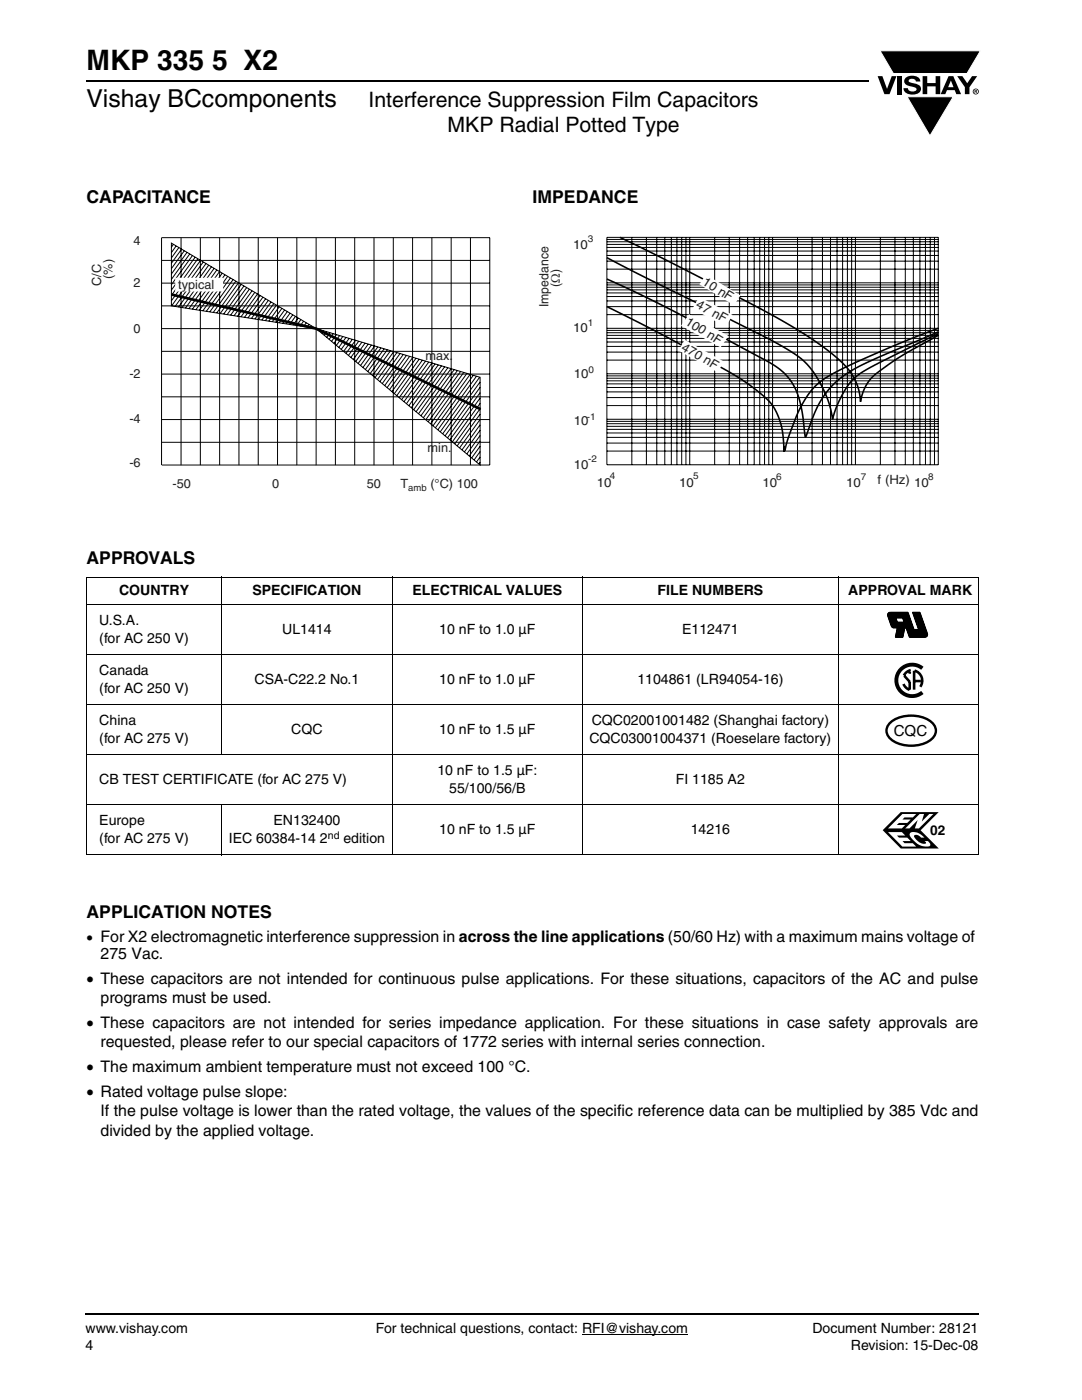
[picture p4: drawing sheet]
<svg xmlns="http://www.w3.org/2000/svg" width="216mm" height="279mm" viewBox="0 0 216 279" stroke-linecap="round" stroke-linejoin="round" font-family="sans-serif">
<g fill="#000">
<path d="M175.1 15.2h1l.9 2.5 .9-2.5h1l-1.4 3.6h-1zM175.6 10.1h20l-2.7 4.6h-14.6zM179 15.2h.9v3.6h-.9zM180.8 15.5a2.1 2.1 0 0 1 2.7 .3l.1 .5h-.8a.79 .79 0 0 0-.7-.6 .79 .79 0 0 0-.8 .4l.2 .3 1 .3a1.08 1.08 0 0 1 1.3 1 1.08 1.08 0 0 1-1.1 1.1 1.73 1.73 0 0 1-2.4-1.2h.9a.96 .96 0 0 0 .8 .7 .96 .96 0 0 0 .9-.5 1.31 1.31 0 0 0-1.2-.6 1.03 1.03 0 0 1-1.1-.5 1.03 1.03 0 0 1 .2-1.2zM184.1 15.2h.9v1.4h1.7v-1.4h.9v3.6h-.9v-1.6h-1.7v1.6h-.9zM181 19.3h9.2l-4.6 7.8zM191 15.2h1l1 1.4 1-1.4h1l-1.6 2.2v1.4h-.9v-1.4z"/>
<path d="M189.7 16.1l-.5 1.3h1.1zM189.3 15.2h.9l1.6 3.6h-1l-.3-.8h-1.5l-.4 .8h-.9z"/>
<path d="M194.6 18v.2h.2v-.1zM194.5 17.9l.4 .1 .1 .1-.2 .2 .2 .3-.3-.3-.1 .3h-.1zM194.2 18.3a.5 .5 0 0 0 1 0 .5 .5 0 0 0-1 0zM194.1 18.3a.6 .6 0 0 1 1.2 0 .6 .6 0 0 1-1.2 0z"/>
</g>
<path d="M175.6 10.1h20l-2.7 4.6h-14.6zM181 19.3h9.2l-4.6 7.8z" fill="none" stroke="#fff" stroke-width=".2"/>
<path d="M116.1 266.4h21.2" fill="none" stroke="#000" stroke-width=".2"/>
<path d="M17.3 16.2h156.1M17.1 262.2h178.2" fill="none" stroke="#000" stroke-width=".36"/>
<path d="M18 46.7h79.8v51.8h-79.8z" fill="#fff"/>
<g fill="none" stroke="#000" stroke-width=".2">
<path d="M32.2 47.4v45.4M32.3 47.4h65.4v45.4h-65.4M32.3 52h65.4M32.3 56.5h65.4M34.2 48.5v12.5l28.9 4.6 32.7 9.7v17.5l-32.7-27.2zM34.6 48.8l-.4 .5M35.2 49.1l-1 1.3M35.7 49.4l-1.5 2.1M36.1 47.4v45.4M36.2 49.7l-2 2.8M36.8 50l-2.6 3.6M37.3 50.4l-3.1 4.3"/>
<path d="M37.9 50.7l-3.7 5.1M38.4 51l-4.2 5.8M38.9 51.3l-4.7 6.6M39.5 51.6l-5.3 7.4M40 47.4v45.4M40 52l-5.8 8M40.6 52.3l-6.4 8.7M41.1 52.6l-6.2 8.6M41.6 52.9l-6 8.4M42.2 53.2l-5.9 8.2M42.7 53.6l-5.7 7.9M43.3 53.9l-5.6 7.7"/>
<path d="M43.8 54.2l-5.4 7.5M43.8 47.4v45.4M44.4 54.5l-5.3 7.3M44.9 54.8l-5.1 7.1M45.4 55.2l-4.9 6.8M46 55.5l-4.8 6.6M46.5 55.8l-4.6 6.4M47.1 56.1l-4.5 6.3M47.6 56.4l-4.4 6.1M47.7 47.4v45.4M48.1 56.7l-4.2 5.9M48.7 57.1l-4.1 5.6"/>
<path d="M49.2 57.4l-3.9 5.4M49.8 57.7l-3.8 5.2M50.3 58l-3.6 5M50.8 58.3l-3.4 4.8M51.4 58.7l-3.3 4.5M51.5 47.4v45.4M51.9 59l-3.1 4.3M52.5 59.3l-3 4.1M53 59.6l-2.8 4M53.5 59.9l-2.6 3.8M55.4 47.4v45.4M59.2 47.4v45.4"/>
<path d="M63.1 47.4v45.4M66.9 47.4v45.4M70.8 47.4v45.4M74.6 47.4v45.4M78.5 47.4v45.4M82.3 47.4v45.4M86.2 47.4v45.4M90 47.4v45.4M93.9 47.4v45.4M32.3 79.2h65.4M32.3 70.1h65.4M32.3 74.7h65.4"/>
<path d="M32.3 61h65.4M32.3 65.6h65.4M54.1 60.3l-2.5 3.5M54.6 60.6l-2.3 3.3M55.2 60.9l-2.3 3.1M55.7 61.2l-2.1 2.9M56.3 61.5l-2 2.7M56.8 61.9l-1.8 2.4M57.3 62.2l-1.6 2.2M57.9 62.5l-1.5 2M58.4 62.8l-1.3 1.8M59 63.1l-1.2 1.6"/>
<path d="M59.5 63.5l-1 1.4M60 63.8l-.8 1.2M60.6 64.1l-.7 1M61.1 64.4l-.5 .8M61.7 64.7l-.4 .6M62.2 65.1l-.2 .3M62.7 65.4l-.1 .1M63.3 65.6v.1M64 65.8l-.3 .3M64.6 66l-.4 .5M65.2 66.2l-.5 .7M65.9 66.4l-.7 .9"/>
<path d="M66.5 66.6l-.8 1.1M67.1 66.8l-.9 1.3M67.8 67l-1.2 1.5M68.4 67.2l-1.3 1.7M69 67.3l-1.4 2M69.7 67.5l-1.6 2.2M70.3 67.7l-1.7 2.4M70.9 67.9l-1.9 2.6M71.6 68.1l-2.1 2.8M72.2 68.3l-2.2 3M72.8 68.5l-2.3 3.2M73.5 68.7l-2.5 3.4"/>
<path d="M74.1 68.9l-2.6 3.6M74.8 69l-2.9 3.9M75.4 69.2l-3 4.1M76 69.4l-3.1 4.3M76.7 69.6l-3.3 4.5M77.3 69.8l-3.4 4.7M77.9 70l-3.6 5M78.6 70.2l-3.8 5.2M79.2 70.4l-3.9 5.4M79.8 70.6l-4 5.6M80.5 70.7l-4.2 5.9M81.1 70.9l-4.3 6.1"/>
<path d="M81.7 71.1l-4.5 6.3M82.4 71.3l-4.7 6.5M83 71.5l-4.8 6.7M83.6 71.7l-4.9 6.9M84.3 71.9l-5.1 7.1M84.9 72.1l-5.2 7.3M85.6 72.3l-5.5 7.5M86.2 72.4l-5.6 7.8M86.8 72.6l-5.7 8M87.5 72.8l-5.9 8.2M88.1 73l-6 8.4M88.7 73.2l-6.2 8.6"/>
<path d="M89.4 73.4l-6.4 8.8M90 73.6l-6.5 9M90.6 73.8l-6.6 9.2M91.3 73.9l-6.8 9.5M91.9 74.1l-6.9 9.7M92.5 74.3l-7.1 9.9M93.2 74.5l-7.3 10.1M93.8 74.7l-7.4 10.3M94.4 74.9l-7.5 10.5M95.1 75.1l-7.7 10.7M95.7 75.3l-7.9 10.9M95.8 79.4l-6 8.4"/>
<path d="M95.8 78.4l-6.5 9M95.8 77.3l-7 9.7M95.8 76.2l-7.5 10.4M32.3 88.3h65.4M32.3 83.7h65.4M95.8 92.3l-.2 .3M95.8 91.2l-.7 1M95.8 90.1l-1.2 1.7M95.8 89.1l-1.7 2.3M95.8 88l-2.2 3M95.8 86.9l-2.7 3.7M95.8 85.8l-3.1 4.4"/>
<path d="M95.8 84.8l-3.6 5M95.8 83.7l-4.1 5.7M95.8 82.6l-4.6 6.4M95.8 81.6l-5.1 7M95.8 80.5l-5.5 7.7"/>
</g>
<path d="M34.2 58.8l28.9 6.8 32.8 16.1" fill="none" stroke="#000" stroke-width=".54"/>
<path d="M35.1 55.5h9.3v2.6h-9.3z" fill="#fff"/>
<path d="M35.1 55.5h9.3v2.6h-9.3z" fill="none" stroke="#fff" stroke-width=".2"/>
<path d="M107.2 46.7h80.1v51.2h-80.1z" fill="#fff"/>
<g fill="none" stroke="#000" stroke-width=".2">
<path d="M121.1 56.4h66.1M121.1 53.7h66.1M121.1 52.1h66.1M121.1 51h66.1M121.1 50.1h66.1M121.1 49.4h66.1M121.1 48.8h66.1M121.1 48.3h66.1M121.1 47.8h66.1M121.1 59.2h66.1M121.1 58.5h66.1M121.1 57.9h66.1"/>
<path d="M121.1 57.3h66.1M121.1 56.9h66.1M121.1 47.4h66.1v45.4h-66.1zM126.1 47.4v45.4M129 47.4v45.4M131 47.4v45.4M132.7 47.4v45.4M134 47.4v45.4M135.1 47.4v45.4M136 47.4v45.4M136.9 47.4v45.4M137.6 47.4v45.4"/>
<path d="M142.6 47.4v45.4M145.5 47.4v45.4M147.6 47.4v45.4M149.2 47.4v45.4M150.5 47.4v45.4M151.6 47.4v45.4M152.6 47.4v45.4M153.4 47.4v45.4M154.2 47.4v45.4M159.1 47.4v45.4M162 47.4v45.4M164.1 47.4v45.4"/>
<path d="M165.7 47.4v45.4M167 47.4v45.4M168.1 47.4v45.4M169.1 47.4v45.4M169.9 47.4v45.4M170.7 47.4v45.4M175.7 47.4v45.4M178.6 47.4v45.4M180.6 47.4v45.4M182.2 47.4v45.4M183.6 47.4v45.4M184.7 47.4v45.4"/>
<path d="M185.6 47.4v45.4M186.5 47.4v45.4M121.1 65.5h66.1M121.1 62.8h66.1M121.1 61.2h66.1M121.1 60.1h66.1M121.1 74.6h66.1M121.1 71.9h66.1M121.1 70.3h66.1M121.1 69.1h66.1M121.1 68.3h66.1M121.1 67.5h66.1"/>
<path d="M121.1 66.9h66.1M121.1 66.4h66.1M121.1 65.9h66.1M121.1 79.3h66.1M121.1 78.2h66.1M121.1 77.3h66.1M121.1 76.6h66.1M121.1 76h66.1M121.1 75.5h66.1M121.1 75h66.1M121.1 83.7h66.1M121.1 80.9h66.1"/>
<path d="M121.1 90h66.1M121.1 88.4h66.1M121.1 87.3h66.1M121.1 86.4h66.1M121.1 85.7h66.1M121.1 85.1h66.1M121.1 84.6h66.1M121.1 84.1h66.1"/>
</g>
<path d="M121.1 55.7l6.2 2.8 6.8 3.4 19.8 10.6a12 12 0 0 1 6.1 9.4l.7 5.4M121.1 51.4l7.3 3.8 24.1 12 5.3 2.9a17 17 0 0 1 7.1 9l.7 2.1 .5 2.5 .8-2.5 1.3-2.6 1.3-2.1 1.4-1.4 1.5-1.1 2.5-1.3 12.3-6.1M123.7 47.4l11.3 5.6 19.1 9.9 7.1 4.2 5.2 3.8a12.1 12.1 0 0 1 5.3 9.3l.6-2.2a10.1 10.1 0 0 1 4.5-4.9l3.7-2.5 6.7-3.7M121.1 61.2l9.3 4.7 7.2 3.8 9.6 5.5 4.4 3.2a12.1 12.1 0 0 1 4.8 10l.1 1.8-.1-1.1M187.2 66.2l-14.4 6.3-2.9 1.5-2.2 1.5-2.2 2.1-1.8 2.5-1.3 2.6-1.6 4.6M187.2 65.5l-7.3 2.9-9.1 3.9-4.7 2.3-2.6 1.7-2 2.1-2 3.4-2.1 5.3-.8 2.9" fill="none" stroke="#000" stroke-width=".32"/>
<path d="M140.9 55l6.6 4-1.1 1.7-6.6-4z" fill="#fff"/>
<path d="M140.9 55l6.6 4-1.1 1.7-6.6-4z" fill="none" stroke="#fff" stroke-width=".36"/>
<path d="M139.6 59.5l6.3 3.4-1.2 2.1-6.3-3.5z" fill="#fff"/>
<path d="M139.6 59.5l6.3 3.4-1.2 2.1-6.3-3.5z" fill="none" stroke="#fff" stroke-width=".36"/>
<path d="M137.5 63l7.6 4.1-1.4 2-7.5-4.2z" fill="#fff"/>
<path d="M137.5 63l7.6 4.1-1.4 2-7.5-4.2z" fill="none" stroke="#fff" stroke-width=".36"/>
<path d="M136.7 68.1l7.5 4.1-1.1 1.8-7.5-4.1z" fill="#fff"/>
<path d="M136.7 68.1l7.5 4.1-1.1 1.8-7.5-4.1z" fill="none" stroke="#fff" stroke-width=".36"/>
<g fill="none" stroke="#000" stroke-width=".2">
<path d="M17.2 115.2h178.1M17.3 115.3v55.2M44.2 115.1v35.5M78.3 115.1v55.5M116.2 115.1v55.5M167.3 115.1v55.5M195.3 115.3v55.2M17.2 120.5h178.1M17.2 130.6h178.1M17.2 140.5h178.1M17.2 150.5h178.1M17.2 160.5h178.1"/>
<path d="M17.2 170.5h178.1M44.2 160.5v10.1"/>
</g>
<path d="M177 122.1h8.1v5.2h-8.1z" fill="#fff"/>
<g fill="none" stroke="#000" stroke-width=".2">
<path d="M177.4 122.2l-.3 .3M177.5 122.2l-.4 .5M177.6 122.2l-.3 .1-.2 .5 .7 2.2M177.6 122.2l-.5 .6M177.6 122.2h3.6l1.2 3.4M177.7 122.2l-.6 .6M177.8 122.2l-.7 .7M177.8 125l.5 .3M177.9 122.2l-.8 .8M178 122.2l-.8 .9M178.1 122.2l-.9 .9M178.2 122.2l-1 1"/>
<path d="M178.3 122.2l-1.1 1.1M178.4 122.2l-1.1 1.1M178.4 122.2l-1.1 1.2M178.5 122.2l-1.2 1.3M178.6 122.2l-1.3 1.3M178.7 122.2l-1.3 1.4M178.8 123.3h1.3l.3 .9h-1.3zM178.8 123.4l-1.1 1.1M178.8 122.2l-1.4 1.5M178.8 123.5l-1.1 1.1M178.8 123.5l-1.1 1.2M178.9 123.6l-1.1 1.1"/>
<path d="M178.9 122.2l-1.5 1.5M178.9 123.7l-1.1 1.1M178.9 123.7l-1.1 1.2M178.9 123.8l-1.1 1.1M179 123.9l-1.1 1.1M179 122.2l-1.6 1.6M179 123.9l-1.1 1.2M179 124l-1.1 1.1M179 124.1l-1 1.1M179.1 124.1l-1.1 1.1M179.1 122.2l-1.7 1.7M179.1 124.2l-1 1"/>
<path d="M179.2 122.2l-1.7 1.7M179.2 124.2l-1.1 1.1M179.3 122.2l-1.8 1.8M179.3 124.2l-1.1 1.1M179.3 122.2l-1.8 1.9M179.4 124.2l-1.1 1.1h.7l-.4 1.9 1.6-.1M179.4 122.2l-1.9 1.9M179.5 124.2l-1.1 1.1M179.5 122.2l-1.9 2M179.6 124.2l-1.1 1.1M179.6 122.2l-2 2.1M179.7 124.2l-1.2 1.1"/>
<path d="M179.7 122.2l-2.1 2.1M179.7 124.2l-1.1 1.1M179.8 122.2l-2.2 2.2M179.8 124.2l-1.1 1.1M179.9 122.2l-2.2 2.3M179.9 124.2l-1.1 1.1M180 122.2l-1.1 1.1M180 124.2l-1.1 1.1M180.1 122.2l-1.2 1.1M180.1 124.2l-1.1 1.1M180.1 122.2l-1.1 1.1M180.2 124.2l-1.2 1.2"/>
<path d="M180.2 127l-.2 .2M180.2 126.9l-.3 .3M180.2 122.2l-1.1 1.1M180.2 126.8l-.4 .4M180.3 126.7l-.5 .5M180.3 124.2l-1.3 1.3M180.3 126.5l-.6 .7M180.3 126.4l-.7 .8M180.3 122.2l-1.1 1.1M180.3 126.3l-.8 .9M180.4 126.2l-1 1M180.4 126.1l-1.1 1.1"/>
<path d="M180.4 122.2l-1.1 1.1M180.4 126l-1.2 1.2M180.4 125.8l-1.3 1.4M180.5 125.7l-1.5 1.5M180.5 125.6l-1.5 1.6M180.5 122.2l-1.1 1.1M180.5 125.5l-1.6 1.7M180.5 125.4l-1.7 1.8M180.6 122.2l-1.1 1.1M180.7 122.2l-1.1 1.1M180.8 122.2l-1.1 1.1M180.8 125.3h-.3l-.3 1.9"/>
<path d="M180.8 125.3l.7 1.9h3.1M180.9 122.2l-1.2 1.1M180.9 122.2l-1.1 1.1M181 122.2l-1.1 1.1M181.1 122.2l-1.1 1.1M181.2 122.2l-1.1 1.1M181.2 122.3l-1.1 1.1M181.2 122.3l-1.1 1.2M181.3 122.4l-1.1 1.1M181.3 122.5l-1.1 1.1M181.3 122.5l-1.1 1.2M181.3 122.6l-1.1 1.1"/>
<path d="M181.4 122.7l-1.1 1.1M181.4 122.7l-1.1 1.2M181.4 122.8l-1.1 1.1M181.4 122.9l-1.1 1.1M181.5 123l-1.1 1.1M181.5 123l-2.5 2.6M181.5 123.1l-2.6 2.6M181.5 123.2l-2.6 2.6M181.5 123.2l-2.6 2.8M181.6 123.3l-2.7 2.8M181.6 123.4l-2.7 2.8M181.6 123.4l-2.8 2.9"/>
<path d="M181.6 123.5l-2.8 2.9M181.7 123.6l-2.9 2.9M181.7 123.6l-2.9 3.1M181.7 123.7l-3 3.1M181.7 123.8l-3 3.1M181.8 123.8l-3.1 3.2M181.8 123.9l-3.1 3.2M181.8 124l-3.1 3.2M181.8 124l-1.2 1.3M181.9 124.1l-1.2 1.2M181.9 124.2l-1.1 1.1M181.9 124.2l-1.1 1.2"/>
<path d="M181.9 124.3l-1.1 1.1M182 124.4l-1.1 1.1M182 124.4l-1.1 1.2M182 124.5l-1.1 1.1M182 124.6l-1.1 1.1M182 124.6l-1 1.2M182.1 124.7l-1.1 1.1M182.1 124.8l-1.1 1.1M182.1 122.2h.1M182.1 124.8l-1.1 1.2M182.1 124.9l-1.1 1.1M182.2 125l-1.1 1.1"/>
<path d="M182.2 125l-1.1 1.2M182.2 122.2l-.1 .1M182.2 125.1l-1.1 1.1M182.2 125.2l-1.1 1.1M182.3 125.3l-1.1 1.1M182.3 122.2l-.2 .2M182.3 125.4l-1.1 1.1M182.3 125.5l-1.1 1.1M182.4 125.5l-1.1 1.1M182.4 122.2l-.2 .2M182.4 125.6l-1.1 1.1M182.4 125.6h.9l-1.2-3.4h1.5l1.5 4.2-.1 .5-.4 .3"/>
<path d="M182.4 125.6l-1.1 1.2M182.5 122.2l-.3 .3M182.5 125.6l-1.2 1.3M182.6 122.2l-.4 .4M182.6 125.6l-1.2 1.3M182.7 125.6l-1.3 1.4M182.7 122.2l-.5 .5M182.8 125.6l-1.4 1.5M182.8 122.2l-.5 .6M182.9 125.6l-1.5 1.5M182.9 122.2l-.6 .6M183 125.6l-1.5 1.6"/>
<path d="M183 122.2l-.7 .7M183.1 125.6l-1.6 1.6M183.1 122.2l-.8 .8M183.1 125.6l-1.5 1.6M183.2 122.2l-.8 .8M183.3 122.2l-.9 .9M183.4 122.2l-1 1M183.5 122.2l-1 1.1M183.6 122.2l-1.1 1.2M183.6 122.3l-1.1 1.1M183.6 122.4l-1.1 1.1M183.7 122.4l-1.1 1.2"/>
<path d="M183.7 122.5l-1.1 1.1M183.7 122.6l-1.1 1.1M183.7 122.6l-1.1 1.2M183.8 122.7l-1.2 1.1M183.8 122.8l-1.1 1.1M183.8 122.8l-1.1 1.2M183.8 122.9l-1.1 1.1M183.8 123l-1.1 1.1M183.9 123l-1.1 1.2M183.9 123.1l-1.1 1.1M183.9 123.2l-1.1 1.1M183.9 123.2l-1.1 1.2"/>
<path d="M184 123.3l-1.1 1.1M184 123.4l-1.1 1.1M184 123.4l-1.1 1.2M184 123.5l-1.1 1.2M184.1 123.6l-1.1 1.1M184.1 123.6l-1.1 1.2M184.1 123.7l-1.1 1.2M184.1 123.8l-1.1 1.1M184.2 123.8l-1.1 1.2M184.2 123.9l-1.1 1.2M184.2 124l-1.1 1.1M184.2 124.1l-1.1 1.1"/>
<path d="M184.3 124.1l-1.2 1.2M184.3 124.2l-1.1 1.1M184.3 124.3l-1.1 1.1M184.3 124.3l-1.1 1.2M184.3 124.4l-1.1 1.1M184.4 124.5l-2.7 2.7M184.4 124.5l-2.6 2.7M184.4 124.6l-2.5 2.6M184.4 124.7l-2.4 2.5M184.5 124.7l-2.4 2.5M184.5 124.8l-2.3 2.4M184.5 124.9l-2.2 2.3"/>
<path d="M184.6 125l-2.2 2.2M184.6 125.1l-2.1 2.1M184.6 125.1l-2 2.1M184.6 125.2l-1.9 2M184.7 125.3l-1.9 1.9M184.7 125.3l-1.8 1.9M184.7 125.4l-1.7 1.8M184.7 125.5l-1.6 1.7M184.8 125.5l-1.6 1.7M184.8 125.6l-1.6 1.6M184.8 125.7l-1.5 1.5M184.8 125.7l-1.4 1.5"/>
<path d="M184.8 125.8l-1.3 1.4M184.9 125.9l-1.3 1.3M184.9 125.9l-1.2 1.3M184.9 126l-1.1 1.2M184.9 126.1l-1 1.1M185 126.1l-1 1.1M185 126.2l-1 1M185 126.9l-.1 .2M185 126.3l-.9 .9M185 126.3l-.8 .9M185.1 126.4l-.8 .8M185.1 126.8l-.4 .4"/>
<path d="M185.1 126.5l-.7 .7M185.1 126.6l-.6 .6M185.1 126.7l-.5 .5"/>
</g>
<path d="M178.5 132.2h5.8v7.1h-5.8z" fill="#fff"/>
<path d="M184 133.4a3.2 3.2 0 0 0-4.3 .2 3.2 3.2 0 0 0 0 4.4 3.2 3.2 0 0 0 4.3 .2" fill="none" stroke="#000" stroke-width=".77" stroke-linecap="butt"/>
<path d="M180.3 136.5a2.05 2.05 0 0 0 1.2 1.2M180.4 134.9l1.1 1.2M181.5 136v1.6M181.5 134.1v.4M181.7 133.7l-.9 .5-.4 .6M182.4 133.9v3.7M182.4 135.9h1.3M182.5 133.8a2.07 2.07 0 0 1 1.1 3.3" fill="none" stroke="#000" stroke-width=".51"/>
<path d="M168.3 142.3h26v6.8h-26z" fill="#fff"/>
<path d="M168.3 142.3h26M168.3 145.3h26" fill="none" stroke="#fff" stroke-width=".2"/>
<path d="M182.7 145.3v-3" fill="none" stroke="#fff" stroke-width=".2" stroke-dasharray="6.4 .4 .8 .4" stroke-dashoffset=".1" stroke-linecap="butt"/>
<path d="M177.7 144.1a7 7 0 0 1 8.2 0 2.2 2.2 0 0 1-.6 3.8 7.1 7.1 0 0 1-7.6-.4 2.09 2.09 0 0 1 0-3.4z" fill="none" stroke="#000" stroke-width=".48"/>
<path d="M176.1 162.1h12.5v7.2h-12.5z" fill="#fff"/>
<path d="M181.7 166.2a2.61 2.61 0 0 1 2.8 1h-.7a.97 .97 0 0 0-1.4-.4 2.25 2.25 0 0 0 2.3 1.5v-.2l-.2-.2h.7a.56 .56 0 0 1 .4 .5 .56 .56 0 0 1-.4 .5 3.8 3.8 0 0 1-3.7-2.1v-.4zM177.2 166.1h2.8l.6 .7h-1.6l.4 .4h1.6l.7 .7h-1.6l.4 .4h1.6l.7 .7h-2.7zM180.1 162.4h2.7l-.7 .7h-1.6l-.4 .4h1.6l-.7 .7h-1.6l-.4 .4h1.6l-.6 .7h-2.8zM183.5 162.4h.9l-.5 1.6 1.5-1.6h.9l-2.9 2.9h-.9l.6-1.6-1.6 1.6h-.9zM179.7 162.1l-3.6 3.6 3.6 3.6h7.6l-3.6-3.6 3.6-3.6z" fill="#000"/>
<text font-size="5.6" x="17.3" y="14.1">MKP 335 5 X2</text>
<text font-size="4.9" x="17.3" y="21.4">Vishay BCcomponents</text>
<g font-size="4.2">
<text x="73.5" y="21.3">Interference Suppression Film Capacitors</text>
<text x="89.3" y="26.3">MKP Radial Potted Type</text>
</g>
<g font-size="3.5">
<text x="17.3" y="40.4">CAPACITANCE</text>
<text x="106.3" y="40.4">IMPEDANCE</text>
<text x="17.3" y="112.6">APPROVALS</text>
<text x="17.3" y="183.2">APPLICATION NOTES</text>
</g>
<g font-size="3.2">
<text x="20.1" y="191.5">275 Vac.</text>
<text x="17.3" y="196.3">• These capacitors are not intended for continuous pulse applications. For these situations, capacitors of the AC and pulse</text>
<text x="20.1" y="200.2">programs must be used.</text>
<text x="17.3" y="205.1">• These capacitors are not intended for series impedance application. For these situations in case safety approvals are</text>
<text x="20.1" y="209">requested, please refer to our special capacitors of 1772 series with internal series connection.</text>
<text x="17.3" y="213.9">• The maximum ambient temperature must not exceed 100 °C.</text>
<text x="17.3" y="218.9">• Rated voltage pulse slope:</text>
<text x="20.1" y="222.8">If the pulse voltage is lower than the rated voltage, the values of the specific reference data can be multiplied by 385 Vdc and</text>
<text x="20.1" y="226.6">divided by the applied voltage.</text>
</g>
<text font-size="3" x="178.3" y="146.8">CQC</text>
<g font-size="2.8">
<text x="23.8" y="118.8">COUNTRY</text>
<text x="50.4" y="118.8">SPECIFICATION</text>
<text x="82.3" y="118.8">ELECTRICAL VALUES</text>
<text x="131.2" y="118.8">FILE NUMBERS</text>
<text x="169.3" y="118.8">APPROVAL MARK</text>
<text x="19.8" y="124.7">U.S.A.</text>
<text x="19.8" y="128.2">(for AC 250 V)</text>
<text x="56.3" y="126.4">UL1414</text>
<text x="87.7" y="126.4">10 nF to 1.0 µF</text>
<text x="136.1" y="126.4">E112471</text>
<text x="19.8" y="134.7">Canada</text>
<text x="50.8" y="136.5">CSA-C22.2 No.1</text>
<text x="87.7" y="136.5">10 nF to 1.0 µF</text>
<text x="127.2" y="136.5">1104861 (LR94054-16)</text>
<text x="19.8" y="138.2">(for AC 250 V)</text>
<text x="19.8" y="144.7">China</text>
<text x="19.8" y="148.2">(for AC 275 V)</text>
<text x="58.1" y="146.5">CQC</text>
<text x="87.7" y="146.5">10 nF to 1.5 µF</text>
<text x="117.6" y="148.2">CQC03001004371 (Roeselare factory)</text>
<text x="118.1" y="144.7">CQC02001001482 (Shanghai factory)</text>
<text x="87.3" y="154.7">10 nF to 1.5 µF:</text>
<text x="19.8" y="156.5">CB TEST CERTIFICATE (for AC 275 V)</text>
<text x="89.6" y="158.2">55/100/56/B</text>
<text x="134.9" y="156.5">FI 1185 A2</text>
<text x="19.8" y="164.7">Europe</text>
<text x="54.6" y="164.7">EN132400</text>
<text x="87.7" y="166.5">10 nF to 1.5 µF</text>
<text x="137.8" y="166.5">14216</text>
<text x="19.8" y="168.2">(for AC 275 V)</text>
<text x="45.7" y="168.2">IEC 60384-14 2</text>
<text x="68.5" y="168.2">edition</text>
<text x="17.3" y="188">• For X2 electromagnetic interference suppression in across the line applications (50/60 Hz) with a maximum mains voltage of</text>
<text x="17.1" y="269.3">4</text>
<text x="17.1" y="266.1">www.vishay.com</text>
<text x="75" y="266.1">For technical questions, contact: RFI@vishay.com</text>
<text x="162.1" y="266.1">Document Number: 28121</text>
<text x="169.8" y="269.3">Revision: 15-Dec-08</text>
</g>
<text font-size="2.7" x="185.6" y="166.6">02</text>
<g font-size="2.5" fill="#231f20">
<text x="26.7" y="48.8">4</text>
<text x="114.3" y="49.7">10</text>
<text x="20.2" y="57.1" transform="rotate(-90 20.2 57.1)">C/C</text>
<text x="22.4" y="55.6" transform="rotate(-90 22.4 55.6)">(%)</text>
<text x="26.7" y="57.3">2</text>
<text x="35.6" y="57.6">typical</text>
<text x="111.7" y="57.2" transform="rotate(-90 111.7 57.2)">(Ω)</text>
<text x="140" y="56.8" transform="rotate(31 140 56.8)">10 nF</text>
<text x="109.4" y="61.3" transform="rotate(-90 109.4 61.3)">Impedance</text>
<text x="136.6" y="64.7" transform="rotate(31 136.6 64.7)">100 nF</text>
<text x="138.7" y="61.4" transform="rotate(28 138.7 61.4)">47 nF</text>
<text x="26.7" y="66.4">0</text>
<text x="84.9" y="71.9">max.</text>
<text x="114.3" y="66.3">10</text>
<text x="135.8" y="69.8" transform="rotate(30 135.8 69.8)">470 nF</text>
<text x="25.8" y="75.4">-2</text>
<text x="114.5" y="75.4">10</text>
<text x="25.8" y="84.3">-4</text>
<text x="114.5" y="84.8">10</text>
<text x="25.8" y="93.3">-6</text>
<text x="85.3" y="90.2">min.</text>
<text x="114.5" y="93.6">10</text>
<text x="34.4" y="97.3">-50</text>
<text x="54.3" y="97.3">0</text>
<text x="73.2" y="97.3">50</text>
<text x="79.9" y="97.3">T</text>
<text x="85.9" y="97.3">(°C) 100</text>
<text x="119.1" y="97.1">10</text>
<text x="135.5" y="97.3">10</text>
<text x="152.1" y="97.1">10</text>
<text x="168.9" y="97.3">10</text>
<text x="175.1" y="96.5">f (Hz)</text>
<text x="182.4" y="97.3">10</text>
</g>
<text font-size="2.1" x="65.4" y="167.4">nd</text>
<g font-size="1.9" fill="#231f20">
<text x="117.3" y="48.3">3</text>
<text x="117.3" y="65.1">1</text>
<text x="117.4" y="74.4">0</text>
<text x="117.1" y="83.8">-1</text>
<text x="117.4" y="92.3">-2</text>
<text x="121.7" y="95.7">4</text>
<text x="138.3" y="95.7">5</text>
<text x="154.9" y="95.8">6</text>
<text x="171.8" y="95.8">7</text>
<text x="185.2" y="95.8">8</text>
<text x="81.5" y="98">amb</text>
</g>
<text font-size="1.1" fill="#fff" x="147.4" y="144">296x12(full_width)</text>
</svg>
